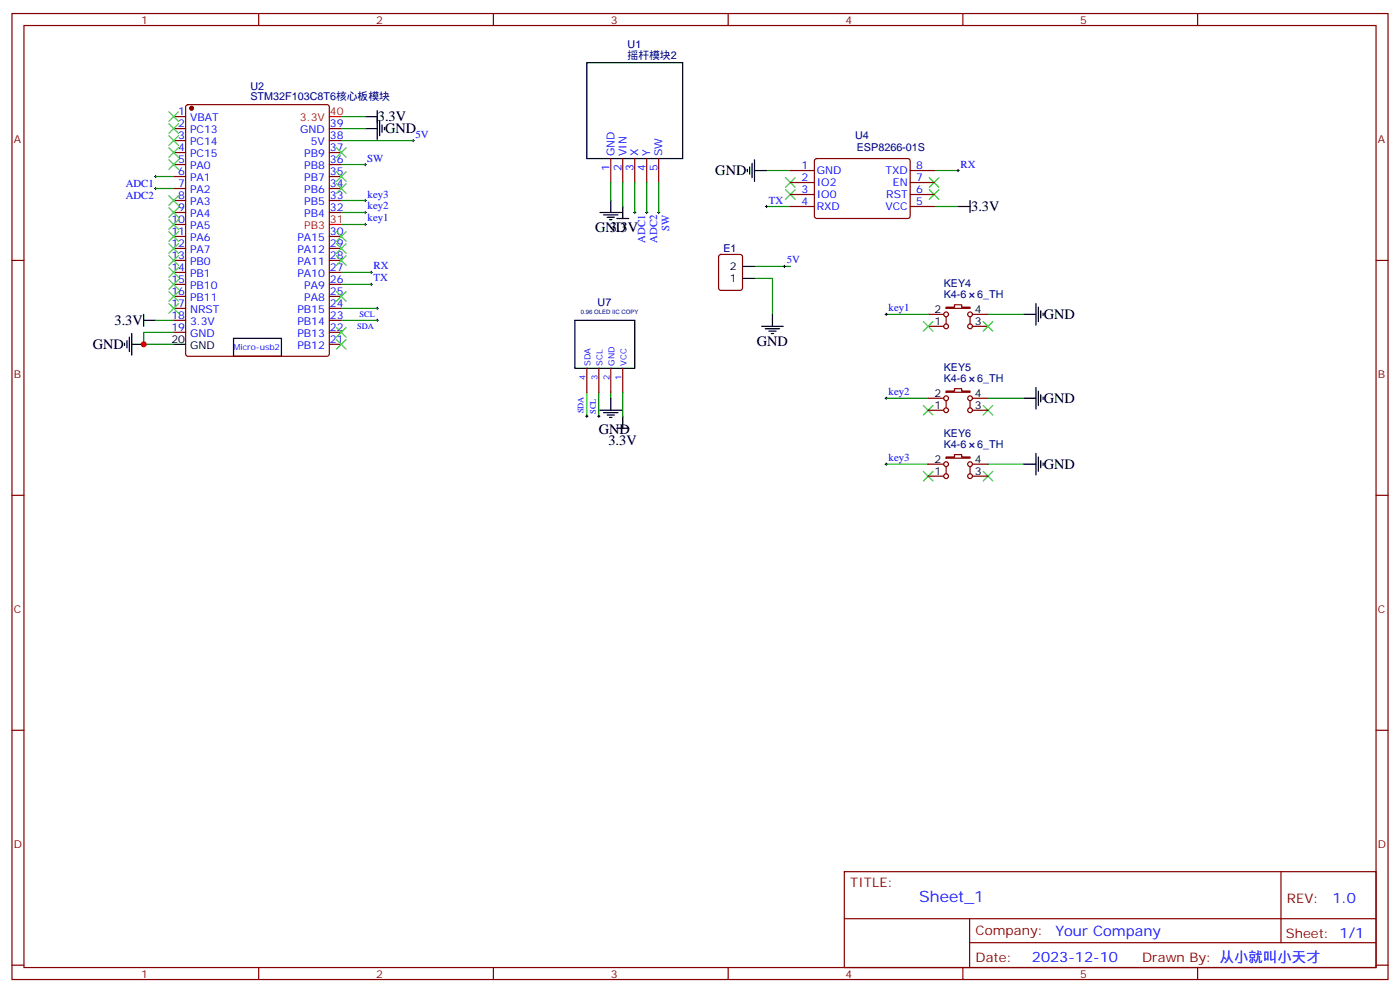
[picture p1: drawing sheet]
<svg xmlns="http://www.w3.org/2000/svg" width="412mm" height="292mm" viewBox="0 0 412 292" stroke-linecap="round" stroke-linejoin="round" font-family="sans-serif">
<g fill="none" stroke="#870000" stroke-width=".35">
<path d="M3.5 4h405.4v284.3h-405.4zM7.1 7.5h398.2v277.3h-398.2zM76.2 4v3.5M145.3 4v3.5M214.5 4v3.5M283.6 4v3.5M352.8 4v3.5M51.2 37.9h3.5M51.2 34.3h3.5M54.9 31l.5-.2h40.9l.7 .4v73l-.4 .6-41.2 .1-.7-.5v-72.9zM97 37.9h3.5M51.2 41.4h3.5"/>
<path d="M51.2 44.9h3.5M51.2 48.4h3.5M51.2 52h3.5M51.2 55.5h3.5M51.2 59h3.5M97 41.4h3.5M97 44.9h3.5M97 48.4h3.5M97 52h3.5M97 55.5h3.5M97 59h3.5M179.9 46.7v7"/>
<path d="M183.4 46.7v7M187 46.7v7M190.5 46.7v7M194 46.7v7M232.8 50.2h7.1M232.8 53.7h7.1M232.8 57.3h7.1M240.1 46.9l.5-.2h27.1l.4 .7-.1 16.5-.6 .4-27.1-.1-.4-.6v-16.2zM268.1 50.2h7.1M268.1 53.7h7.1M268.1 57.3h7.1M3.5 76.7h3.6"/>
<path d="M51.2 76.7h3.5M51.2 62.5h3.5M51.2 69.6h3.5M51.2 73.1h3.5M51.2 66.1h3.5M97 76.7h3.5M97 62.5h3.5M97 69.6h3.5M97 73.1h3.5M211.9 75.1l.5-.2h5.6l.7 .4v9.5l-.4 .6-5.9 .1-.7-.5v-9.4zM232.8 60.8h7.1M268.1 60.8h7.1"/>
<path d="M405.3 76.7h3.6M51.2 80.2h3.5M51.2 83.7h3.5M51.2 87.2h3.5M51.2 90.8h3.5M51.2 94.3h3.5M51.2 97.8h3.5M97 80.2h3.5M97 83.7h3.5M97 87.2h3.5M97 90.8h3.5M97 94.3h3.5"/>
<path d="M97 97.8h3.5M273.4 96.1h4.6M273.4 92.5h4.6M278.7 90.4h2.5v-.7h2.1v.7h2.5v.4h-7.1zM278.7 93.2v2.2M285.8 93.2v2.2M286.5 96.1h4.5M286.5 92.5h4.5M97 101.4h3.5M172.9 108.4v7.1M176.4 108.4v7.1M179.9 108.4v7.1"/>
<path d="M183.4 108.4v7.1M273.4 117.2h4.6M278.7 115.1h2.5v-.7h2.1v.7h2.5v.4h-7.1zM278.7 117.9v2.2M285.8 117.9v2.2M286.5 117.2h4.5M273.4 136.6h4.6M273.4 120.8h4.6M278.7 134.5h2.5v-.7h2.1v.7h2.5v.4h-7.1zM278.7 137.3v2.2M285.8 137.3v2.2M286.5 136.6h4.5"/>
<path d="M286.5 120.8h4.5M3.5 145.8h3.6M273.4 140.2h4.6M286.5 140.2h4.5M405.3 145.8h3.6M3.5 214.9h3.6M405.3 214.9h3.6M248.7 256.6h156.6v28.2h-156.6zM377.3 256.6v20.9M248.7 270.4h156.5M285.6 277.5h119.6M285.6 270.4v14.1"/>
<path d="M3.5 284.1h3.6M76.2 284.8v3.5M145.3 284.8v3.5M214.5 284.8v3.5M283.6 284.8v3.5M352.8 284.8v3.5M405.3 284.1h3.6"/>
<circle cx="278.7" cy="92.5" r=".71"/>
<circle cx="278.7" cy="96.1" r=".71"/>
<circle cx="285.8" cy="96.1" r=".71"/>
<circle cx="285.8" cy="92.5" r=".71"/>
<circle cx="278.7" cy="117.2" r=".71"/>
<circle cx="285.8" cy="117.2" r=".71"/>
<circle cx="278.7" cy="120.8" r=".71"/>
<circle cx="278.7" cy="136.6" r=".71"/>
<circle cx="285.8" cy="120.8" r=".71"/>
<circle cx="285.8" cy="136.6" r=".71"/>
<circle cx="278.7" cy="140.2" r=".71"/>
<circle cx="285.8" cy="140.2" r=".71"/>
</g>
<g fill="none" stroke="#000" stroke-width=".35">
<path d="M172.9 18.5h28.2v28.2h-28.2zM107.6 37.9h3.5M107.6 34.3h3.5M111.1 32.6v8.4M111.8 35.7v4.3M112.5 36.8v2.1M113.2 37.5v.7M179.9 59v3.5M220.1 49.8v.8M220.8 49.1v2.2M221.5 48.1v4.2M222.2 50.2h3.6"/>
<path d="M222.2 47v6.4M285.8 59v3.5M176.7 62.5h6.4M177.8 63.3h4.2M178.9 64h2.1M179.6 64.7h.7M181.7 64.3h3.5M183.4 60.8v3.5M218.7 78.4h3.5M282.2 60.8h3.6M38.1 99.2v4.3M38.8 98.2v6.3"/>
<path d="M42.3 94.3h3.6M42.3 92.5v3.6M68.8 99.6h14.1v5.3h-14.1zM169.3 94.3h17.7v14.1h-17.7zM218.7 82h3.5M224.4 96.1h6.3M225.4 96.8h4.3M226.5 97.5h2.1M227.2 98.2h.7M227.5 92.5v3.6M301.6 92.5h3.6M305.2 89.4v6.3"/>
<path d="M305.9 90.4v4.3M306.6 91.5v2.1M307.3 92.2v.7M36.7 101v.7M37.4 100.3v2.1M38.8 101.4h3.5M51.2 101.4h3.5M179.9 117.2v3.6M301.6 117.2h3.6M305.2 114.1v6.3M305.9 115.1v4.2M306.6 116.2v2.1"/>
<path d="M307.3 116.9v.7M176.7 120.8h6.4M177.8 121.5h4.2M178.9 122.2h2.1M179.6 122.9h.7M181.7 126h3.5M183.4 122.5v3.5M301.6 136.6h3.6M305.2 133.5v6.3M305.9 134.5v4.2M306.6 135.6v2.1M307.3 136.3v.7"/>
</g>
<path d="M97 34.3h3.5M97 66.1h3.5" fill="none" stroke="#f00" stroke-width=".35"/>
<circle cx="56.4" cy="31.9" r=".53" fill="#870000" stroke="#870000" stroke-width=".35"/>
<g fill="none" stroke="#000" stroke-width=".29">
<path d="M45.5 52h.7M45.5 55.5h.7M45.9 51.6v.7M45.9 55.1v.7M107.2 48.4h.7M107.2 59h.7M107.6 48.1v.7M107.6 58.7v.7M121.4 41.4h.7M121.7 41v.7M281.9 50.2h.7M282.2 49.8v.8"/>
<path d="M107.2 66.1h.7M107.2 62.5h.7M107.6 62.2v.7M107.6 65.7v.7M109.4 79.8v.7M186.6 62.5h.7M187 62.2v.7M190.1 62.5h.8M190.5 62.2v.7M193.7 62.5h.7M194 62.2v.7M225.4 60.8h.7"/>
<path d="M225.8 60.4v.7M230.7 78.4h.7M231.1 78.1v.7M109 83.7h.7M109 80.2h.7M109.4 83.4v.7M110.8 94.3h.7M110.8 90.8h.7M111.1 90.4v.7M111.1 93.9v.8M260.7 92.5h.7M261.1 92.2v.7"/>
<path d="M260.7 117.2h.7M261.1 116.9v.7M172.5 122.5h.7M172.9 122.2v.7M176 122.5h.7M176.4 122.2v.7M260.7 136.6h.7M261.1 136.3v.7"/>
</g>
<g fill="none" stroke="#008700" stroke-width=".35">
<path d="M100.5 37.9h7.1M100.5 34.3h7.1M45.9 52h5.3M45.9 55.5h5.3M100.5 48.4h7.1M100.5 59h7.1M100.5 41.4h21.2M179.9 53.7v5.3M183.4 53.7v7.1M187 53.7v8.8M190.5 53.7v8.8M194 53.7v8.8"/>
<path d="M225.8 50.2h7M275.2 50.2h7M100.5 66.1h7.1M100.5 62.5h7.1M222.2 78.4h10.6M225.8 60.8h7M275.2 60.8h7M45.9 94.3h5.3M51.2 97.8h-8.9v3.6h8.9M100.5 94.3h10.6M100.5 83.7h8.9M100.5 80.2h8.9"/>
<path d="M100.5 90.8h10.6M222.2 82h5.3v10.5M261.1 92.5h12.3M291 92.5h10.6M172.9 115.5v7M176.4 115.5v7M179.9 115.5v1.7M183.4 115.5v7M261.1 117.2h12.3M291 117.2h10.6M261.1 136.6h12.3M291 136.6h10.6"/>
</g>
<g fill="none" stroke="#3c3" stroke-width=".35">
<path d="M49.7 32.9l2.9 2.8M49.7 36.4l2.9 2.9M49.7 40l2.9 2.8M52.6 32.9l-2.9 2.8M52.6 36.4l-2.9 2.9M52.6 40l-2.9 2.8M49.7 43.5l2.9 2.8M49.7 47l2.9 2.8M49.7 57.6l2.9 2.8M52.6 43.5l-2.9 2.8M52.6 47l-2.9 2.8M52.6 57.6l-2.9 2.8"/>
<path d="M99.1 43.5l2.9 2.8M99.1 50.6l2.9 2.8M99.1 54.1l2.9 2.8M102 43.5l-2.9 2.8M102 50.6l-2.9 2.8M102 54.1l-2.9 2.8M231.4 55.8l2.8 2.9M231.4 52.3l2.8 2.8M234.2 55.8l-2.8 2.9M234.2 52.3l-2.8 2.8M273.8 55.8l2.8 2.9M273.8 52.3l2.8 2.8"/>
<path d="M276.6 55.8l-2.8 2.9M276.6 52.3l-2.8 2.8M49.7 61.1l2.9 2.9M49.7 64.7l2.9 2.8M49.7 68.2l2.9 2.8M49.7 71.7l2.9 2.8M49.7 75.2l2.9 2.9M49.7 78.8l2.9 2.8M52.6 61.1l-2.9 2.9M52.6 64.7l-2.9 2.8M52.6 68.2l-2.9 2.8M52.6 71.7l-2.9 2.8"/>
<path d="M52.6 75.2l-2.9 2.9M52.6 78.8l-2.9 2.8M99.1 68.2l2.9 2.8M99.1 71.7l2.9 2.8M99.1 75.2l2.9 2.9M102 68.2l-2.9 2.8M102 71.7l-2.9 2.8M102 75.2l-2.9 2.9M49.7 82.3l2.9 2.8M49.7 85.8l2.9 2.9M49.7 89.4l2.9 2.8M52.6 82.3l-2.9 2.8"/>
<path d="M52.6 85.8l-2.9 2.9M52.6 89.4l-2.9 2.8M99.1 85.8l2.9 2.9M99.1 96.4l2.9 2.8M99.1 99.9l2.9 2.9M102 85.8l-2.9 2.9M102 96.4l-2.9 2.8M102 99.9l-2.9 2.9M272 94.7l2.8 2.8M274.8 94.7l-2.8 2.8M289.6 94.7l2.9 2.8M292.5 94.7l-2.9 2.8"/>
<path d="M272 119.3l2.8 2.9M274.8 119.3l-2.8 2.9M289.6 119.3l2.9 2.9M292.5 119.3l-2.9 2.9M272 138.7l2.8 2.9M274.8 138.7l-2.8 2.9M289.6 138.7l2.9 2.9M292.5 138.7l-2.9 2.9"/>
</g>
<circle cx="42.3" cy="101.4" r=".88" fill="#c00"/>
<text font-size="4.6" fill="#00f" x="270.8" y="265.6">Sheet_1</text>
<g font-size="4.2">
<text x="111.3" y="35.7">3.3V</text>
<text x="113.4" y="39.3">GND</text>
<text x="210.7" y="51.7">GND</text>
<text x="286.1" y="62.2">3.3V</text>
<text x="175.3" y="68.2">GND</text>
<text x="179.6" y="68.3">3.3V</text>
<text x="33.7" y="95.7">3.3V</text>
<text x="307.4" y="94">GND</text>
<text x="223" y="101.7">GND</text>
<text x="27.3" y="102.8">GND</text>
<text x="307.4" y="118.7">GND</text>
<text x="176.4" y="127.8">GND</text>
<text x="179.2" y="131">3.3V</text>
<text x="307.4" y="138.1">GND</text>
</g>
<g font-size="4.2" fill="#00f">
<text x="392.5" y="265.8">1.0</text>
<text x="310.9" y="275.4">Your Company</text>
<text x="304" y="283.2">2023-12-10</text>
</g>
<g font-size="3.9" fill="#800">
<text x="250.5" y="261.2">TITLE:</text>
<text x="379.1" y="265.8">REV:</text>
<text x="287.4" y="275.4">Company:</text>
<text x="378.7" y="276">Sheet: 1/1</text>
<text x="287.4" y="283">Date:</text>
<text x="336.4" y="283.1">Drawn By: 从小就叫小天才</text>
</g>
<g font-size="3.2" fill="#800">
<text x="41.6" y="7">1</text>
<text x="110.8" y="7">2</text>
<text x="179.9" y="7">3</text>
<text x="249.1" y="7">4</text>
<text x="318.2" y="7">5</text>
<text x="4.1" y="42.1">A</text>
<text x="405.9" y="42.1">A</text>
<text x="4.1" y="111.2">B</text>
<text x="405.9" y="111.2">B</text>
<text x="4.1" y="180.4">C</text>
<text x="405.9" y="180.4">C</text>
<text x="4.1" y="249.5">D</text>
<text x="405.9" y="249.5">D</text>
<text x="41.6" y="287.8">1</text>
<text x="110.8" y="287.8">2</text>
<text x="179.9" y="287.8">3</text>
<text x="249.1" y="287.8">4</text>
<text x="318.2" y="287.8">5</text>
</g>
<g font-size="3.2" fill="#000080">
<text x="184.9" y="17.4">摇杆模块2</text>
<text x="184.9" y="14.3">U1</text>
<text x="73.8" y="29.5">STM32F103C8T6核心板模块</text>
<text x="73.8" y="26.4">U2</text>
<text x="251.9" y="40.8">U4</text>
<text x="252.4" y="44.3">ESP8266-01S</text>
<text x="213.1" y="74.2">E1</text>
<text x="278" y="87.7">K4-6</text>
<text x="278" y="84.5">KEY4</text>
<text x="287.9" y="87.7">6_TH</text>
<text x="176.1" y="90.1">U7</text>
<text x="278" y="112.4">K4-6</text>
<text x="278" y="109.2">KEY5</text>
<text x="287.9" y="112.4">6_TH</text>
<text x="278" y="131.8">K4-6</text>
<text x="278" y="128.6">KEY6</text>
<text x="287.9" y="131.8">6_TH</text>
</g>
<g font-size="3.2" fill="#00f">
<text x="52.5" y="34">1</text>
<text x="56" y="35.7">VBAT</text>
<text x="52.5" y="41">3</text>
<text x="52.5" y="37.5">2</text>
<text x="56" y="39.3">PC13</text>
<text x="88.4" y="39.3">GND</text>
<text x="97.2" y="37.5">39</text>
<text x="97.2" y="41">38</text>
<text x="122.4" y="40.5">5V</text>
<text x="52.5" y="44.6">4</text>
<text x="56" y="46.3">PC15</text>
<text x="56" y="42.8">PC14</text>
<text x="89.6" y="46.3">PB9</text>
<text x="91.5" y="42.8">5V</text>
<text x="97.2" y="44.6">37</text>
<text x="108.2" y="47.6">SW</text>
<text x="181" y="46" transform="rotate(-90 181 46)">GND</text>
<text x="184.5" y="46" transform="rotate(-90 184.5 46)">VIN</text>
<text x="188" y="46" transform="rotate(-90 188 46)">X</text>
<text x="191.6" y="46" transform="rotate(-90 191.6 46)">Y</text>
<text x="195.1" y="46" transform="rotate(-90 195.1 46)">SW</text>
<text x="52.5" y="51.6">6</text>
<text x="52.5" y="48.1">5</text>
<text x="56" y="53.4">PA1</text>
<text x="56" y="49.8">PA0</text>
<text x="89.6" y="49.8">PB8</text>
<text x="89.6" y="53.4">PB7</text>
<text x="97.2" y="48.1">36</text>
<text x="97.2" y="51.6">35</text>
<text x="179.6" y="50.5" transform="rotate(-90 179.6 50.5)">1</text>
<text x="183.1" y="50.5" transform="rotate(-90 183.1 50.5)">2</text>
<text x="186.6" y="50.5" transform="rotate(-90 186.6 50.5)">3</text>
<text x="190.1" y="50.5" transform="rotate(-90 190.1 50.5)">4</text>
<text x="193.7" y="50.5" transform="rotate(-90 193.7 50.5)">5</text>
<text x="236.1" y="49.8">1</text>
<text x="236.1" y="53.4">2</text>
<text x="240.6" y="51.3">GND</text>
<text x="260.8" y="51.3">TXD</text>
<text x="269.9" y="53.4">7</text>
<text x="269.9" y="49.8">8</text>
<text x="282.9" y="49.3">RX</text>
<text x="37" y="55.1">ADC1</text>
<text x="37" y="58.6">ADC2</text>
<text x="52.5" y="58.7">8</text>
<text x="52.5" y="55.1">7</text>
<text x="56" y="56.9">PA2</text>
<text x="89.6" y="56.9">PB6</text>
<text x="97.2" y="55.1">34</text>
<text x="97.2" y="58.7">33</text>
<text x="108.3" y="58.1">key3</text>
<text x="226.5" y="59.9">TX</text>
<text x="236.1" y="56.9">3</text>
<text x="240.6" y="54.8">IO2</text>
<text x="240.6" y="58.3">IO0</text>
<text x="261.1" y="58.3">RST</text>
<text x="263" y="54.8">EN</text>
<text x="269.9" y="56.9">6</text>
<text x="50.5" y="65.7">10</text>
<text x="52.5" y="62.2">9</text>
<text x="56" y="64">PA4</text>
<text x="56" y="60.4">PA3</text>
<text x="89.6" y="60.4">PB5</text>
<text x="89.6" y="64">PB4</text>
<text x="97.2" y="62.2">32</text>
<text x="108.3" y="65.2">key1</text>
<text x="108.3" y="61.7">key2</text>
<text x="236.1" y="60.4">4</text>
<text x="240.6" y="61.8">RXD</text>
<text x="260.8" y="61.8">VCC</text>
<text x="269.9" y="60.4">5</text>
<text x="50.5" y="69.3">11</text>
<text x="56" y="71">PA6</text>
<text x="56" y="67.5">PA5</text>
<text x="87.6" y="71">PA15</text>
<text x="97.2" y="69.3">30</text>
<text x="190.1" y="71.4" transform="rotate(-90 190.1 71.4)">ADC1</text>
<text x="193.6" y="71.4" transform="rotate(-90 193.6 71.4)">ADC2</text>
<text x="197.1" y="67.9" transform="rotate(-90 197.1 67.9)">SW</text>
<text x="50.5" y="76.3">13</text>
<text x="50.5" y="72.8">12</text>
<text x="56" y="74.5">PA7</text>
<text x="87.6" y="74.5">PA12</text>
<text x="97.2" y="72.8">29</text>
<text x="97.2" y="76.3">28</text>
<text x="231.8" y="77.5">5V</text>
<text x="50.5" y="83.4">15</text>
<text x="50.5" y="79.8">14</text>
<text x="56" y="81.6">PB1</text>
<text x="56" y="78.1">PB0</text>
<text x="87.6" y="78.1">PA11</text>
<text x="87.6" y="81.6">PA10</text>
<text x="97.2" y="79.8">27</text>
<text x="97.2" y="83.4">26</text>
<text x="110.1" y="82.8">TX</text>
<text x="110.1" y="79.3">RX</text>
<text x="50.5" y="86.9">16</text>
<text x="56" y="88.7">PB11</text>
<text x="56" y="85.1">PB10</text>
<text x="89.6" y="85.1">PA9</text>
<text x="89.6" y="88.7">PA8</text>
<text x="97.2" y="86.9">25</text>
<text x="50.5" y="93.9">18</text>
<text x="50.5" y="90.4">17</text>
<text x="56" y="95.7">3.3V</text>
<text x="56" y="92.2">NRST</text>
<text x="87.6" y="92.2">PB15</text>
<text x="87.6" y="95.7">PB14</text>
<text x="97.2" y="90.4">24</text>
<text x="97.2" y="93.9">23</text>
<text x="261.8" y="91.7">key1</text>
<text x="50.5" y="97.5">19</text>
<text x="56" y="99.2">GND</text>
<text x="87.6" y="99.2">PB13</text>
<text x="97.2" y="97.5">22</text>
<text x="97.2" y="101">21</text>
<text x="87.6" y="102.8">PB12</text>
<text x="261.8" y="116.3">key2</text>
<text x="261.8" y="135.7">key3</text>
</g>
<g font-size="3.2" fill="#f00">
<text x="88.4" y="35.7">3.3V</text>
<text x="97.2" y="34">40</text>
<text x="97.2" y="65.7">31</text>
<text x="89.6" y="67.5">PB3</text>
</g>
<g font-size="3.2">
<text x="214.9" y="83">1</text>
<text x="214.9" y="79.5">2</text>
<text x="275.3" y="95.7">1</text>
<text x="275.3" y="92.2">2</text>
<text x="287.2" y="95.7">3</text>
<text x="287.2" y="92.2">4</text>
<text x="50.5" y="101">20</text>
<text x="56" y="102.8">GND</text>
<text x="275.3" y="116.9">2</text>
<text x="287.2" y="116.9">4</text>
<text x="275.3" y="120.4">1</text>
<text x="287.2" y="120.4">3</text>
<text x="275.3" y="136.3">2</text>
<text x="287.2" y="136.3">4</text>
<text x="275.3" y="139.8">1</text>
<text x="287.2" y="139.8">3</text>
</g>
<g font-size="2.5" fill="#00f">
<text x="105.9" y="93.4">SCL</text>
<text x="105.2" y="97">SDA</text>
<text x="68.8" y="103.1">Micro-usb2</text>
<text x="173.9" y="107.7" transform="rotate(-90 173.9 107.7)">SDA</text>
<text x="177.4" y="107.7" transform="rotate(-90 177.4 107.7)">SCL</text>
<text x="181" y="107.7" transform="rotate(-90 181 107.7)">GND</text>
<text x="184.5" y="107.7" transform="rotate(-90 184.5 107.7)">VCC</text>
<text x="172.5" y="111.7" transform="rotate(-90 172.5 111.7)">4</text>
<text x="176" y="111.7" transform="rotate(-90 176 111.7)">3</text>
<text x="179.6" y="111.7" transform="rotate(-90 179.6 111.7)">2</text>
<text x="183.1" y="111.7" transform="rotate(-90 183.1 111.7)">1</text>
<text x="171.9" y="121.7" transform="rotate(-90 171.9 121.7)">SDA</text>
<text x="175.5" y="121.8" transform="rotate(-90 175.5 121.8)">SCL</text>
</g>
<text font-size="1.8" fill="#000080" x="171.1" y="92.5">0.96 OLED IIC COPY</text>
</svg>
